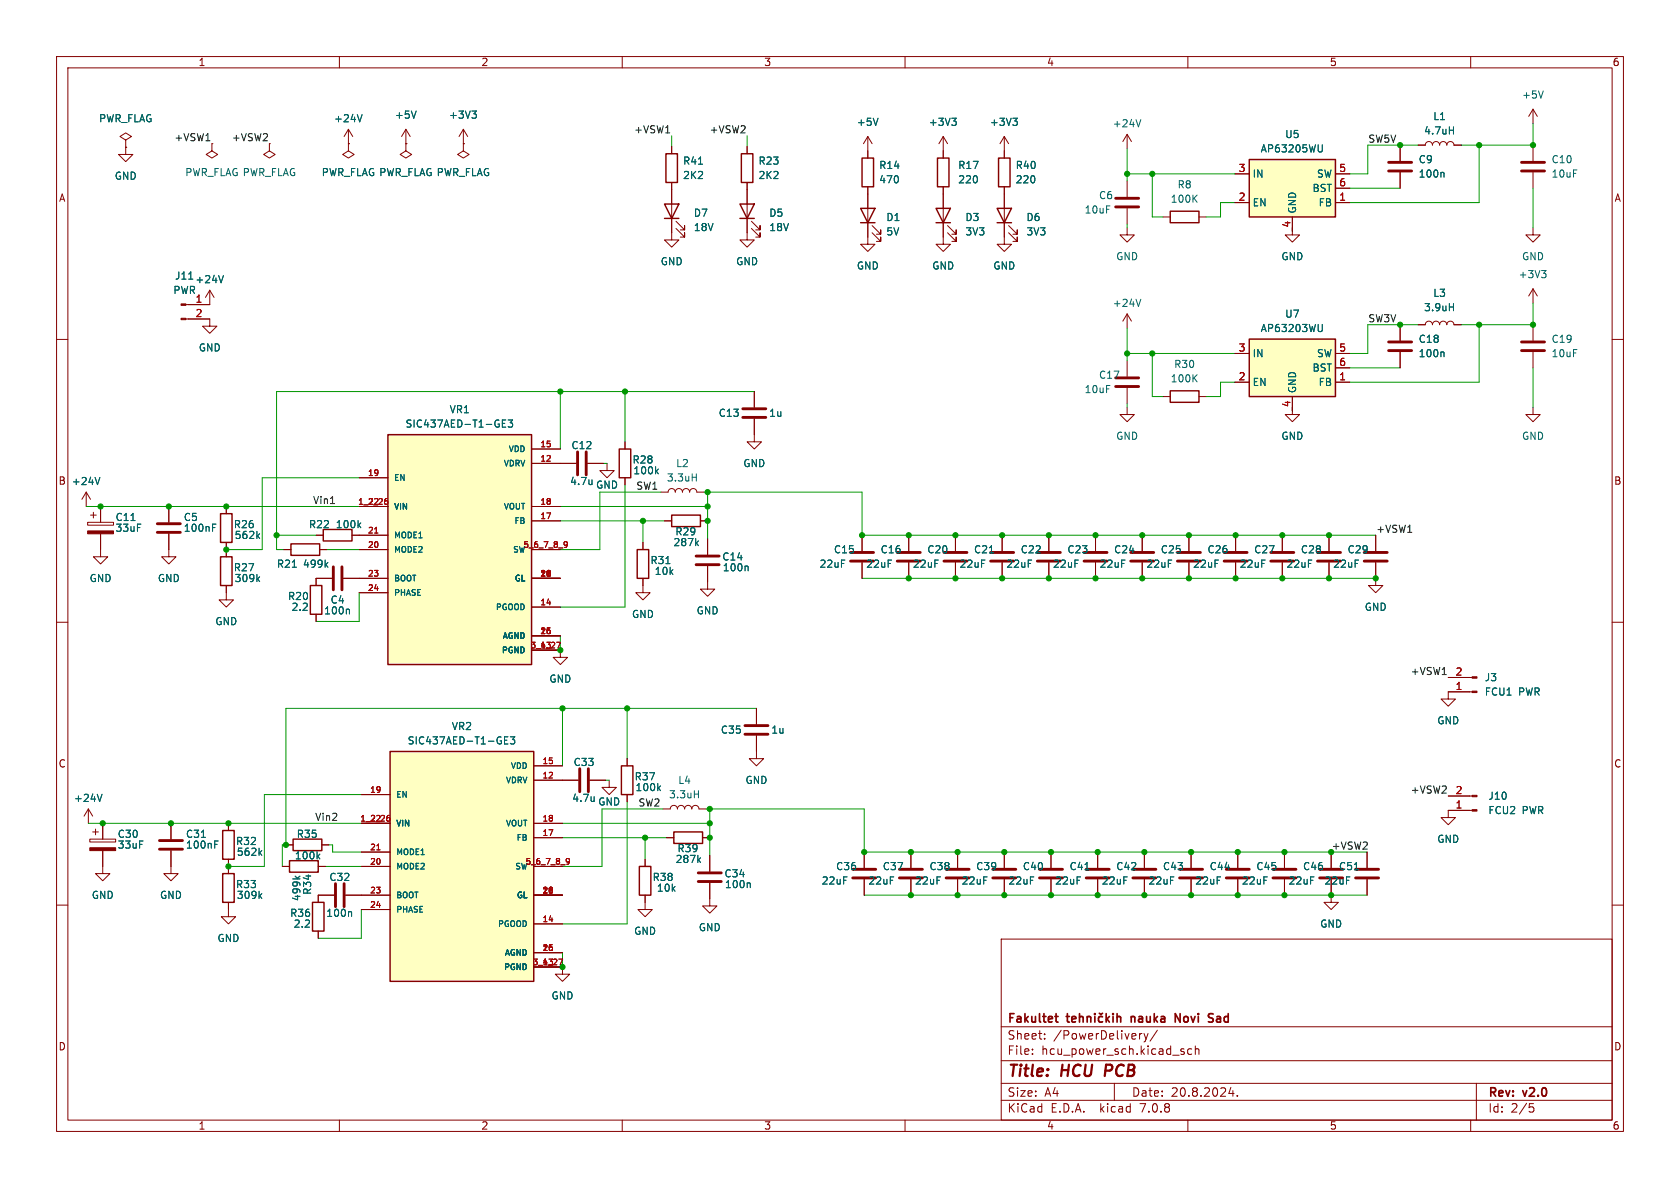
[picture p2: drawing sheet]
<svg xmlns="http://www.w3.org/2000/svg" width="297mm" height="210mm" viewBox="0 0 297 210" stroke-linecap="round" stroke-linejoin="round" font-family="sans-serif">
<g fill="none" stroke="#840000" stroke-width=".18">
<path d="M10 10h277v190h-277zM12 12h273v186h-273zM60 10v2M110 10v2M160 10v2M210 10v2M260 10v2M271 19.3v2.5M271 19.3l-.7 1.3M271 19.3l.8 1.3M22.2 26v1.3h1.3l-1.3 1.3-1.2-1.3h1.2M22.2 24.8l1-.7-1-.6-1 .6 1 .7v1.2"/>
<path d="M22.2 26h.1M37.5 25.4v1.3l1 .6-1 .6-1.1-.6 1.1-.6M37.5 25.4h.1M47.6 25.4v1.3l1 .6-1 .6-1-.6 1-.6M47.6 25.4h.1M61.6 25.4v1.3l1 .6-1 .6-1-.6 1-.6M61.6 25.4h.1M61.6 22.9l-.8 1.2M61.6 22.9v2.5M61.6 22.9l.8 1.2M71.8 25.4v1.3l1 .6-1 .6-1.1-.6 1.1-.6M71.8 25.4h.1"/>
<path d="M71.8 22.9l-.8 1.2M71.8 22.9v2.5M71.8 22.9l.7 1.2M81.9 25.4v1.3l1 .6-1 .6-1-.6 1-.6M81.9 25.4h.1M81.9 22.9l-.7 1.2M81.9 22.9v2.5M81.9 22.9l.8 1.2M118.7 32.3v10.1h1.3l-1.3 1.3-1.2-1.3h1.2M118.7 25.9v1.3M119.5 39.1l1.5 1.5v-.7v.7h-.7M132.1 32.3v10.1h1.2l-1.2 1.3-1.3-1.3h1.3"/>
<path d="M132.1 25.9v1.3M132.8 39.1l1.6 1.5v-.7v.7h-.8M153.4 33v10.2h1.3l-1.3 1.3-1.3-1.3h1.3M153.4 24.1l-.7 1.3M153.4 24.1v3.8M153.4 24.1l.8 1.3M154.2 39.9l1.5 1.5v-.8v.8h-.8M166.8 33v10.2h1.2l-1.2 1.3-1.3-1.3h1.3M166.8 24.1v3.8M166.8 24.1l-.8 1.3M166.8 24.1l.7 1.3M167.5 39.9l1.5 1.5v-.8v.8h-.7"/>
<path d="M177.5 33v10.2h1.3l-1.3 1.3-1.2-1.3h1.2M177.5 24.1l-.7 1.3M177.5 24.1v3.8M177.5 24.1l.8 1.3M178.3 39.9l1.5 1.5v-.8v.8h-.7M199.3 23.7v2.6M199.3 32v2.8M199.3 36.8v2.8M199.3 23.7l-.8 1.3M199.3 23.7l.7 1.3M205.6 38.4h1.3M212 38.4h1.2"/>
<path d="M218.3 35.8h2.6M218.3 30.7h2.6M228.5 38.4v2.5M236.1 35.8h2.5M236.1 30.7h2.5M236.1 33.3h2.5M247.5 25.7v2.7M247.5 30.5v2.8M250.7 25.7h1.3a.64 .64 0 0 1 .6-.7 .64 .64 0 0 1 .6 .7 .64 .64 0 0 1 .7-.7 .64 .64 0 0 1 .6 .7 .64 .64 0 0 1 .6-.7 .64 .64 0 0 1 .7 .7 .64 .64 0 0 1 .6-.7 .64 .64 0 0 1 .6 .7h1.3M271 25.7v2.7M271 30.5v2.8M10 60h2"/>
<path d="M32.9 56.4h4.2v1.3h1.3l-1.3 1.2-1.3-1.2h1.3M37.1 51.3v2.5h-4.2M37.1 51.3l-.8 1.3M37.1 51.3l.7 1.3M119.5 40.4l1.5 1.5v-.8v.8h-.7M132.8 40.4l1.6 1.5v-.8v.8h-.8M154.2 41.1l1.5 1.6v-.8v.8h-.8M167.5 41.1l1.5 1.6v-.8v.8h-.7M178.3 41.1l1.5 1.6v-.8v.8h-.7M199.3 40.3v1.2h1.2l-1.2 1.3-1.3-1.3h1.3M199.3 55.5v2.5M199.3 55.5l-.8 1.3"/>
<path d="M199.3 55.5l.7 1.3M228.5 40.3v1.2h1.2l-1.2 1.3-1.3-1.3h1.3M247.5 57.4v2.8M250.7 57.4h1.3a.64 .64 0 0 1 .6-.6 .64 .64 0 0 1 .6 .6 .64 .64 0 0 1 .7-.6 .64 .64 0 0 1 .6 .6 .64 .64 0 0 1 .6-.6 .64 .64 0 0 1 .7 .6 .64 .64 0 0 1 .6-.6 .64 .64 0 0 1 .6 .6h1.3M271 40.3v1.2h1.3l-1.3 1.3-1.3-1.3h1.3M271 51.1l-.7 1.2M271 51.1v2.5M271 57.4v2.8M271 51.1l.8 1.2M285 60h2M94 79.4h5.1M110.5 78.1v1.3"/>
<path d="M133.3 74v4.1h1.3l-1.3 1.3-1.2-1.3h1.2M133.3 69.2v2.8M199.3 72v1.3h1.2l-1.2 1.2-1.3-1.2h1.3M199.3 63.8v2.7M199.3 68.6v2.8M205.6 70.1h1.3M212 70.1h1.2M218.3 67.6h2.6M218.3 62.5h2.6M228.5 72v1.3h1.2l-1.2 1.2-1.3-1.2h1.3M228.5 70.1v2.5M236.1 67.6h2.5"/>
<path d="M236.1 62.5h2.5M236.1 65h2.5M247.5 62.2v2.8M271 72v1.3h1.3l-1.3 1.2-1.3-1.2h1.3M271 62.2v2.8M15.2 87l-.7 1.3M15.2 87v2.5M15.2 87l.8 1.3M15.5 92.3h4.6v.5h-4.6zM16 91.1h1M16.5 90.6v1M17.8 94.4v4h1.2l-1.2 1.3-1.3-1.3h1.3"/>
<path d="M17.8 89.5v2.8M29.8 94.4v4h1.3l-1.3 1.3-1.2-1.3h1.2M29.8 89.5v2.8M40 89.5v1.3M40 95.9v2.5M50.2 97.2h1.2M55.9 94.6h1.2M56.5 97.2h1.3M62.2 94.6h6.4M63.5 89.5h5.1M63.5 84.5h5.1M63.5 97.2h5.1"/>
<path d="M94 81.9h7.9M94 92.1h5.1M94 89.5h5.1M94 97.2h5.1M103.9 81.9h2.8M107.3 81.9v1.3h1.3l-1.3 1.3-1.3-1.3h1.3M110.5 84.5v1.2M113.7 95.9v1.3M116.8 87h1.3a.64 .64 0 0 1 .6-.6 .64 .64 0 0 1 .7 .6 .64 .64 0 0 1 .6-.6 .64 .64 0 0 1 .6 .6 .64 .64 0 0 1 .7-.6 .64 .64 0 0 1 .6 .6 .64 .64 0 0 1 .7-.6 .64 .64 0 0 1 .6 .6h1.3M117.5 92.1h1.2M123.8 92.1h1.3M125.1 95.3v2.7"/>
<path d="M152.4 94.6v2.8M152.4 99.4v2.8M160.7 94.6v2.8M160.7 99.4v2.8M168.9 94.6v2.8M168.9 99.4v2.8M177.2 94.6v2.8M177.2 99.4v2.8M185.4 94.6v2.8M185.4 99.4v2.8M193.7 94.6v2.8M193.7 99.4v2.8"/>
<path d="M201.9 94.6v2.8M201.9 99.4v2.8M210.2 94.6v2.8M210.2 99.4v2.8M218.4 94.6v2.8M218.4 99.4v2.8M226.7 94.6v2.8M226.7 99.4v2.8M234.9 94.6v2.8M234.9 99.4v2.8M243.2 99.4v4.1h1.3l-1.3 1.3-1.3-1.3h1.3M243.2 94.6v2.8"/>
<path d="M10 110h2M40 103.5v2.5h1.3l-1.3 1.3-1.3-1.3h1.3M55.9 108.6v1.3M58.7 102.2h-2.8v1.3M60.7 102.2h7.9M63.5 104.8h5.1M94 114.9h5.1v1.3h1.2l-1.2 1.3-1.3-1.3h1.3M94 102.2h5.1M94 107.3h5.1M94 112.4h5.1M113.7 102.2v2.6h1.2l-1.2 1.2-1.3-1.2h1.3M125.1 100.1v4h1.3l-1.3 1.3-1.3-1.3h1.3"/>
<path d="M256 119.8h4.2M285 110h2M94.4 137.9h7.8M94.4 135.4h5M104.3 137.9h2.8M107.7 137.9v1.3h1.3l-1.3 1.3-1.3-1.3h1.3M110.9 134.1v1.3M133.7 130v4.1h1.3l-1.3 1.3-1.2-1.3h1.2M133.7 125.2v2.8M260.2 122.3h-4.2v1.3h1.3l-1.3 1.2-1.2-1.2h1.2M10 160h2M15.6 143l-.7 1.3"/>
<path d="M15.6 143v2.5M15.6 143l.8 1.3M15.9 148.3h4.5v.5h-4.5zM16.4 147.1h1M16.9 146.6v1M18.2 150.4v4h1.2l-1.2 1.3-1.3-1.3h1.3M18.2 145.5v2.8M30.2 150.4v4h1.3l-1.3 1.3-1.2-1.3h1.2M30.2 145.5v2.8M40.4 159.5v2.6h1.3l-1.3 1.2-1.3-1.2h1.3M40.4 145.5v1.3M40.4 151.9v2.5"/>
<path d="M49.9 153.2h1.3M50.5 149.4h1.3M56.3 153.2h1.2M56.9 149.4h1.3M59.1 158.2h-2.8v1.3M61.1 158.2h7.9M63.9 145.5h5.1M63.9 140.5h5.1M63.9 153.2h5.1M63.9 150.6h5.1M94.4 158.2h5M94.4 148.1h5"/>
<path d="M94.4 145.5h5M94.4 153.2h5M110.9 140.5v1.2M114 158.2v2.6h1.3l-1.3 1.3-1.2-1.3h1.2M114 151.9v1.3M117.2 143h1.3a.64 .64 0 0 1 .6-.6 .64 .64 0 0 1 .7 .6 .64 .64 0 0 1 .6-.6 .64 .64 0 0 1 .6 .6 .64 .64 0 0 1 .7-.6 .64 .64 0 0 1 .6 .6 .64 .64 0 0 1 .6-.6 .64 .64 0 0 1 .7 .6h1.2M117.9 148.1h1.2M124.2 148.1h1.3M125.5 156.1v4h1.2l-1.2 1.3-1.3-1.3h1.3M125.5 151.3v2.8M152.8 150.6v2.8M152.8 155.4v2.8"/>
<path d="M161 150.6v2.8M161 155.4v2.8M169.3 150.6v2.8M169.3 155.4v2.8M177.5 150.6v2.8M177.5 155.4v2.8M185.8 150.6v2.8M185.8 155.4v2.8M194.1 150.6v2.8M194.1 155.4v2.8M202.3 150.6v2.8M202.3 155.4v2.8"/>
<path d="M210.6 150.6v2.8M210.6 155.4v2.8M218.8 150.6v2.8M218.8 155.4v2.8M227.1 150.6v2.8M227.1 155.4v2.8M235.3 155.4v4.1h1.3l-1.3 1.3-1.2-1.3h1.2M235.3 150.6v2.8M241.7 150.6v2.8M241.7 155.4v2.8M256 140.7h4.2M260.2 143.3h-4.2v1.2h1.3l-1.3 1.3-1.2-1.3h1.2"/>
<path d="M285 160h2M56.3 164.6v1.3M63.9 160.8h5.1M94.4 170.9h5v1.3h1.3l-1.3 1.3-1.2-1.3h1.2M94.4 163.3h5M94.4 168.4h5M177 166h108v32h-108zM60 198v2M110 198v2M160 198v2M177 194.5h108M177 191.5h108"/>
<path d="M177 187.5h108M177 181.5h108M182.5 186.3v.1M182.5 185.5v.1M184.7 183.6v.1M184.7 182.8v.1M197 191.5v3M201.9 182.7l-.3 .1M202.2 182.7l.4 1M202.6 183.7l-.1 .4-.3 .1M203 182.7l-.4 1M204.6 182.1l-1.3 2"/>
<path d="M209.2 185.9l.2 .2-.2 .3M209.2 185.4l.1 .1M210 198v2M210.7 185.5l-.5-.1-.2 .3v.4l.1 .2h.6M211.3 185.5l.2-.1 .4 .1 .1 .9M211.3 184.9v1.5M217.6 192.2l-.4 1.1h1M218 192.8v1M218.7 193.7v.1M260 198v2M261 191.5v6.5M270.4 195.1h.7"/>
<path d="M270.5 195.7h.4l.3 .3-.2 .5-.5 .1"/>
</g>
<path d="M195.6 188.2l-.3 2" fill="none" stroke="#840000" stroke-width=".4"/>
<g fill="none" stroke="#840000" stroke-width=".3">
<path d="M186.5 179.7h.6M186.7 179.2v1.3l.4 .2M188.5 179.7h.6M188.7 179.2v1.3l.4 .2M190.8 179.8l.3-.1 .3 .1 .1 .9M190.8 179.2v1.5M192.2 179.8l.2-.1 .4 .1v.9M192.2 179.7v1M193.6 179.2v.1M193.6 179.7v1M194.3 179.1l.3 .2 .3-.2M194.9 179.8l-.4-.1-.3 .3v.4l.1 .2h.6"/>
<path d="M195.6 179.2v1.5M196.1 179.7l-.5 .6M196.8 179.2v.1M196.8 179.7v1M197.5 179.8l.2-.1 .4 .1v.9M197.5 179.2v1.5M200 179.7v1M200.1 179.8h-.1M213.9 179.9l.4 .1 .2 .4-.3 .3h-.4M213.9 179.2l.6 .1M189.5 180.2l.7-.2-.1-.2-.4-.1-.2 .2 .1 .7h.5M195.7 180.1l.4 .6"/>
<path d="M207.8 180.7v-1.5l.8 1.5"/>
</g>
<g fill="none" stroke="#840000" stroke-width=".51">
<path d="M197.2 36.6h4.1M197.2 35.1h4.1M245.5 30.2h4.1M245.5 28.7h4.1M269 30.2h4M269 28.7h4M102.1 79.9v4M103.6 79.9v4M131.3 72.3h4.1M131.3 73.8h4.1M197.2 68.3h4.1M197.2 66.8h4.1"/>
<path d="M245.5 62h4.1M245.5 60.5h4.1M269 62h4M269 60.5h4M27.8 92.6h4.1M27.8 94.1h4.1M123.1 98.3h4M123.1 99.8h4M150.4 99.2h4M150.4 97.7h4M158.6 99.2h4.1M158.6 97.7h4.1"/>
<path d="M166.9 99.2h4M166.9 97.7h4M175.1 99.2h4.1M175.1 97.7h4.1M183.4 99.2h4.1M183.4 97.7h4.1M191.6 99.2h4.1M191.6 97.7h4.1M199.9 99.2h4.1M199.9 97.7h4.1M208.2 99.2h4M208.2 97.7h4"/>
<path d="M216.4 99.2h4.1M216.4 97.7h4.1M224.7 99.2h4M224.7 97.7h4M232.9 99.2h4.1M232.9 97.7h4.1M241.2 99.2h4M241.2 97.7h4M58.9 100.2v4.1M60.5 100.2v4.1M102.5 135.9v4.1M104 135.9v4.1"/>
<path d="M131.7 128.3h4.1M131.7 129.8h4.1M28.2 148.6h4.1M28.2 150.1h4.1M59.3 156.2v4.1M60.8 156.2v4.1M123.4 154.3h4.1M123.4 155.8h4.1M150.7 155.2h4.1M150.7 153.7h4.1M159 155.2h4.1M159 153.7h4.1"/>
<path d="M167.3 155.2h4M167.3 153.7h4M175.5 155.2h4.1M175.5 153.7h4.1M183.8 155.2h4M183.8 153.7h4M192 155.2h4.1M192 153.7h4.1M200.3 155.2h4M200.3 153.7h4M208.5 155.2h4.1M208.5 153.7h4.1"/>
<path d="M216.8 155.2h4.1M216.8 153.7h4.1M225 155.2h4.1M225 153.7h4.1M233.3 155.2h4.1M233.3 153.7h4.1M239.6 155.2h4.1M239.6 153.7h4.1"/>
</g>
<g fill="none" stroke="#006464" stroke-width=".18">
<path d="M73.6 19.6l-.5 1.3M83.4 19.6h.8l-.4 .5M272.8 16.1l-.4 1.2M64 20.3l-.4 1.2M84 20.1l.2 .3v.3l-.2 .2M123.5 29h.7M155.2 20.9l-.4 1.3M168.3 20.9h.7l-.4 .5M168.8 21.4l.2 .2v.3l-.2 .3M179.1 20.9h.7l-.4 .5M179.6 21.4l.2 .2v.3l-.2 .3M201.7 21.2l-.4 1.2"/>
<path d="M211.1 35l.5 .8M211.6 34.5l-.7 .7M233.8 25.6v1l-.2 .2-.3 .1M255.1 30.5l.2 .1v.7M256.2 23h.8M257 22.4v1.3M33.4 49.3h.7M39.5 48.7l-.4 1.3M201.7 52.9l-.4 1.3M233.8 57.3v1.1l-.2 .2h-.3M256.2 54.3h.8M257 53.7v1.2"/>
<path d="M272.5 47.8h.8l-.4 .5M273.1 48.3l.2 .2v.4l-.2 .2M88.8 74.8h.4M89.4 74.2h-.6v1.3h.6M89.8 74.2h.8l-.4 .5 .4 .1v.6l-.2 .1-.6-.1M211.1 66.8l.5 .7M211.6 66.2l-.7 .8M255.1 62.2l.2 .2v.7M17.7 84.4l-.5 1.3M23.2 92h.7M37.6 93.3h.4M37.6 92.7h.6"/>
<path d="M45.5 94.7l.4 .5M45.9 94.3l-.5 .5M57.6 99.8l.4 .5M58 99.4l-.5 .5M63.4 92.8l.4 .5M63.8 92.4l-.5 .5M104.7 84.8v.9M104.7 85.5l-.1 .1M116 83.3l.4 .5M116.4 82.9l-.5 .5M117.7 99.6h.7M122.4 84.4h.7"/>
<path d="M123.1 83.8v1.2M123.1 96l.4 .5M123.5 95.6l-.5 .5M174.9 97.7h.7M45.5 102.3l.4 .5M45.9 102l-.5 .5M51.7 100.3h.7M61.6 107.7l.2 .2v.6M132.1 100.1l.2 .1v.7M89.2 130.9h.4M89.8 130.2h-.6v1.3h.6M90.2 130.2h.8l-.4 .5 .3 .2v.5l-.1 .1-.6-.1"/>
<path d="M116.4 139.3l.4 .5M116.8 138.9l-.5 .5M123.5 139.8v1.2M18 140.4l-.4 1.3M35.6 148h.7M38 149.3h.4M38 148.7h.6M45.9 158.3l.4 .5M45.9 150.7l.4 .5M46.3 158l-.5 .5M46.3 150.4l-.5 .4M52.2 154.9l.5 .5"/>
<path d="M53 154.9l-.5 .3M56.2 151.4l.3 .4M56.5 151l-.4 .5M105 140.8v.9M105 141.6h.1M122.8 140.4h.7M123.5 152l.4 .5M123.9 151.6l-.5 .5M132.5 156.1l.1 .2v.6M191.8 153.7h.7M239.4 153.7h.8M62 161.1l.2 .2v.7"/>
</g>
<g fill="none" stroke="#840000" stroke-width=".25">
<path d="M117.5 36.1h2.5l-1.3 2.5zM117.5 38.6h2.5M117.7 27.2h2.1v5.1h-2.1zM130.8 36.1h2.5l-1.2 2.5zM130.8 38.6h2.5M131.1 27.2h2v5.1h-2zM152.1 36.8h2.6l-1.3 2.6zM152.1 39.4h2.6M152.4 27.9h2v5.1h-2zM165.5 36.8h2.5l-1.2 2.6zM165.5 39.4h2.5M165.7 27.9h2.1v5.1h-2.1z"/>
<path d="M176.3 36.8h2.5l-1.3 2.6zM176.3 39.4h2.5M176.5 27.9h2.1v5.1h-2.1zM206.9 37.3h5.1v2.1h-5.1zM220.9 28.2h15.2v10.2h-15.2zM220.9 59.9h15.2v10.2h-15.2zM68.6 76.8h25.4v40.7h-25.4zM109.5 79.4h2v5.1h-2zM206.9 69.1h5.1v2h-5.1zM39 90.8h2v5.1h-2zM39 98.4h2v5.1h-2zM51.4 96.1h5.1v2.1h-5.1z"/>
<path d="M57.1 93.6h5.1v2h-5.1zM112.6 97.2h2.1v5h-2.1zM118.7 91.1h5.1v2h-5.1zM54.9 103.5h2v5.1h-2zM69 132.8h25.4v40.7h-25.4zM109.9 135.4h2v5.1h-2zM39.4 154.4h2v5.1h-2zM39.4 146.8h2v5.1h-2zM51.2 152.1h5.1v2.1h-5.1zM51.8 148.3h5.1v2.1h-5.1zM55.2 159.5h2.1v5.1h-2.1zM113 153.2h2.1v5h-2.1z"/>
<path d="M119.1 147.1h5.1v2h-5.1z"/>
</g>
<g fill="#ffffc2" stroke="#ffffc2" stroke-width=".18">
<path d="M69 132.8h25.4v40.7h-25.4z"/>
<path d="M68.6 76.8h25.4v40.7h-25.4z"/>
<path d="M220.9 28.2h15.2v10.2h-15.2z"/>
<path d="M220.9 59.9h15.2v10.2h-15.2z"/>
</g>
<path d="M66.2 94.2h.6M68.3 88.1h.2M68.4 88.5l.2 .2v.3l-.2 .1M99.9 95.8h.3l.1 .5-.2 .4-.3 .1M100.3 96.2l-.4 .2M98.4 113.5h.7l-.5 1M66.6 150.2h.6M68.6 144.1h.2M68.7 144.5l.2 .2v.3l-.2 .2M100.3 151.8l.3 .1 .1 .4-.2 .4-.3 .1M100.7 152.2l-.4 .2M98.8 169.5h.7l-.5 1.1" fill="none" stroke="#a90000" stroke-width=".18"/>
<g fill="#840000" stroke="#840000" stroke-width=".18">
<path d="M15.9 149.9h4.5v.5h-4.5z"/>
<path d="M32 56.3h.9v.2h-.9z"/>
<path d="M32 53.7h.9v.3h-.9z"/>
<path d="M15.5 93.9h4.6v.5h-4.6z"/>
<path d="M260.2 119.6h.9v.3h-.9z"/>
<path d="M260.2 122.2h.9v.2h-.9z"/>
<path d="M260.2 140.6h.9v.2h-.9z"/>
<path d="M260.2 143.1h.9v.3h-.9z"/>
</g>
<path d="M36.4 24.9h.7M117.7 23.5h.7M58.4 89h.8M248.9 94.1h.7M255 119.2h.7" fill="none" stroke="#0f0f0f" stroke-width=".18"/>
<g fill="none" stroke="#009600" stroke-width=".18">
<path d="M118.7 24v1.9M132.1 24v1.9M199.3 26.3v5.7M199.3 39.6v.7M199.3 30.7h19M203.7 30.7v7.7h1.9M218.3 35.8h-2.5v2.6h-2.6M238.6 33.3h8.9M250.7 25.7h-8.9v5h-3.2M261.5 25.7v10.1h-22.9M271 21.8v3.9h-12.7M271 33.3v7"/>
<path d="M199.3 58v5.8M250.7 57.4h-8.9v5.1h-3.2M261.5 57.4v10.2h-22.9M271 53.6v3.8h-12.7M99.1 69.2v10.2M110.5 69.2v8.9M133.3 69.2h-84.4v28h1.3M199.3 71.4v.6M199.3 62.5h19M203.7 62.5v7.6h1.9M218.3 67.6h-2.5v2.5h-2.6M238.6 65h8.9"/>
<path d="M271 65v7M15.2 89.5h48.3M48.9 94.6h7M57.8 97.2h5.7M63.5 84.5h-17.1v12.7h-6.4M99.1 89.5h26M99.1 92.1h18.4M106.7 81.9h.6M110.5 85.7v21.6h-11.4M113.7 92.1v3.8M116.8 87h-10.8v10.2h-6.9M124.5 87h27.9v7.6h90.8"/>
<path d="M125.1 87v8.3M63.5 104.8v5.1h-7.6M99.1 112.4v2.5M152.4 102.2h90.8M99.4 125.2v10.2M107.1 137.9h.6M110.9 125.2v8.9M133.7 125.2h-83.2v24.2h-.6v3.8M15.6 145.5h48.3M57.5 153.2h6.4M58.2 149.4h.6v1.2h5.1M63.9 140.5h-17.2v12.7h-6.3"/>
<path d="M99.4 145.5h26.1M99.4 148.1h18.5M110.9 141.7v21.6h-11.5M114 148.1v3.8M117.2 143h-10.8v10.2h-7M124.8 143h28v7.6h88.9M125.5 143v8.3M152.8 158.2h88.9M63.9 160.8v5.1h-7.6M99.4 168.4v2.5"/>
</g>
<g fill="#009600" stroke="#009600" stroke-width=".18">
<circle cx="30.2" cy="145.5" r=".46"/>
<circle cx="40.4" cy="145.5" r=".46"/>
<circle cx="40.4" cy="153.2" r=".46"/>
<circle cx="50.5" cy="149.4" r=".46"/>
<circle cx="18.2" cy="145.5" r=".46"/>
<circle cx="99.1" cy="69.2" r=".46"/>
<circle cx="110.5" cy="69.2" r=".46"/>
<circle cx="113.7" cy="92.1" r=".46"/>
<circle cx="125.1" cy="87" r=".46"/>
<circle cx="99.4" cy="125.2" r=".46"/>
<circle cx="110.9" cy="125.2" r=".46"/>
<circle cx="99.1" cy="114.9" r=".46"/>
<circle cx="99.4" cy="170.9" r=".46"/>
<circle cx="125.5" cy="148.1" r=".46"/>
<circle cx="125.5" cy="145.5" r=".46"/>
<circle cx="114" cy="148.1" r=".46"/>
<circle cx="125.5" cy="143" r=".46"/>
<circle cx="17.8" cy="89.5" r=".46"/>
<circle cx="29.8" cy="89.5" r=".46"/>
<circle cx="48.9" cy="94.6" r=".46"/>
<circle cx="40" cy="97.2" r=".46"/>
<circle cx="40" cy="89.5" r=".46"/>
<circle cx="202.3" cy="150.6" r=".46"/>
<circle cx="202.3" cy="158.2" r=".46"/>
<circle cx="177.5" cy="158.2" r=".46"/>
<circle cx="177.5" cy="150.6" r=".46"/>
<circle cx="185.8" cy="150.6" r=".46"/>
<circle cx="185.8" cy="158.2" r=".46"/>
<circle cx="194.1" cy="158.2" r=".46"/>
<circle cx="194.1" cy="150.6" r=".46"/>
<circle cx="218.8" cy="158.2" r=".46"/>
<circle cx="218.8" cy="150.6" r=".46"/>
<circle cx="227.1" cy="158.2" r=".46"/>
<circle cx="227.1" cy="150.6" r=".46"/>
<circle cx="235.3" cy="158.2" r=".46"/>
<circle cx="210.6" cy="150.6" r=".46"/>
<circle cx="210.6" cy="158.2" r=".46"/>
<circle cx="235.3" cy="150.6" r=".46"/>
<circle cx="218.4" cy="102.2" r=".46"/>
<circle cx="210.2" cy="102.2" r=".46"/>
<circle cx="226.7" cy="94.6" r=".46"/>
<circle cx="234.9" cy="94.6" r=".46"/>
<circle cx="193.7" cy="94.6" r=".46"/>
<circle cx="185.4" cy="94.6" r=".46"/>
<circle cx="185.4" cy="102.2" r=".46"/>
<circle cx="199.3" cy="62.5" r=".46"/>
<circle cx="199.3" cy="30.7" r=".46"/>
<circle cx="125.1" cy="89.5" r=".46"/>
<circle cx="125.1" cy="92.1" r=".46"/>
<circle cx="168.9" cy="94.6" r=".46"/>
<circle cx="177.2" cy="102.2" r=".46"/>
<circle cx="177.2" cy="94.6" r=".46"/>
<circle cx="160.7" cy="94.6" r=".46"/>
<circle cx="152.4" cy="94.6" r=".46"/>
<circle cx="160.7" cy="102.2" r=".46"/>
<circle cx="168.9" cy="102.2" r=".46"/>
<circle cx="161" cy="158.2" r=".46"/>
<circle cx="161" cy="150.6" r=".46"/>
<circle cx="169.3" cy="150.6" r=".46"/>
<circle cx="169.3" cy="158.2" r=".46"/>
<circle cx="152.8" cy="150.6" r=".46"/>
<circle cx="271" cy="57.4" r=".46"/>
<circle cx="261.5" cy="57.4" r=".46"/>
<circle cx="261.5" cy="25.7" r=".46"/>
<circle cx="271" cy="25.7" r=".46"/>
<circle cx="201.9" cy="94.6" r=".46"/>
<circle cx="210.2" cy="94.6" r=".46"/>
<circle cx="201.9" cy="102.2" r=".46"/>
<circle cx="193.7" cy="102.2" r=".46"/>
<circle cx="226.7" cy="102.2" r=".46"/>
<circle cx="218.4" cy="94.6" r=".46"/>
<circle cx="243.2" cy="102.2" r=".46"/>
<circle cx="234.9" cy="102.2" r=".46"/>
<circle cx="247.5" cy="57.4" r=".46"/>
<circle cx="247.5" cy="25.7" r=".46"/>
<circle cx="203.7" cy="30.7" r=".46"/>
<circle cx="203.7" cy="62.5" r=".46"/>
</g>
<g font-size="2.8" fill="#840000">
<text x="178" y="190.9">Title:</text>
<text x="187.7" y="190.9">HCU</text>
<text x="196.2" y="190.9">PCB</text>
</g>
<g font-size="2.1" fill="#840000">
<text x="178" y="184">Sheet:</text>
<text x="178" y="181.2">Fakultet</text>
<text x="186.2" y="184">/PowerDelivery/</text>
<text x="200.6" y="181.2">nauka</text>
<text x="209" y="181.2">Novi</text>
<text x="215.5" y="181.2">Sad</text>
<text x="178" y="186.7">File:</text>
<text x="184.1" y="186.7">hcu_power_sch.kicad_sch</text>
<text x="178" y="196.9">KiCad</text>
<text x="178" y="194.1">Size:</text>
<text x="184.7" y="194.1">A4</text>
<text x="185.7" y="196.9">E.D.A.</text>
<text x="194.6" y="196.9">kicad</text>
<text x="200" y="194.1">Date:</text>
<text x="201.8" y="196.9">7.0.8</text>
<text x="207" y="194.1">20.8.2024.</text>
<text x="263" y="194.3">Rev:</text>
<text x="263" y="196.9">Id:</text>
<text x="267.1" y="196.9">2/5</text>
<text x="269.4" y="194.3">v2.0</text>
</g>
<g font-size="1.8" fill="#840000">
<text x="35" y="11.9">1</text>
<text x="85" y="11.9">2</text>
<text x="135" y="11.9">3</text>
<text x="185" y="11.9">4</text>
<text x="235" y="11.9">5</text>
<text x="285" y="11.9">6</text>
<text x="10.3" y="35.9">A</text>
<text x="285.3" y="35.9">A</text>
<text x="10.3" y="85.9">B</text>
<text x="285.3" y="85.9">B</text>
<text x="10.3" y="135.9">C</text>
<text x="285.3" y="135.9">C</text>
<text x="10.3" y="185.9">D</text>
<text x="285.3" y="185.9">D</text>
<text x="35" y="199.9">1</text>
<text x="85" y="199.9">2</text>
<text x="135" y="199.9">3</text>
<text x="185" y="199.9">4</text>
<text x="235" y="199.9">5</text>
<text x="285" y="199.9">6</text>
</g>
<g font-size="1.8" fill="#006464">
<text x="269" y="17.6">+5V</text>
<text x="17.4" y="21.8">PWR_FLAG</text>
<text x="59" y="21.8">+24V</text>
<text x="69.7" y="21.2">+5V</text>
<text x="79.3" y="21.2">+3V3</text>
<text x="151.4" y="22.5">+5V</text>
<text x="164.1" y="22.5">+3V3</text>
<text x="174.9" y="22.5">+3V3</text>
<text x="196.6" y="22.7">+24V</text>
<text x="251.7" y="24">4.7uH</text>
<text x="253.3" y="21.4">L1</text>
<text x="120.7" y="29.3">R41</text>
<text x="134" y="29.3">R23</text>
<text x="222.8" y="27.2">AP63205WU</text>
<text x="227.1" y="24.6">U5</text>
<text x="250.7" y="29.1">C9</text>
<text x="274.2" y="29.1">C10</text>
<text x="20.2" y="32">GND</text>
<text x="32.6" y="31.3">PWR_FLAG PWR_FLAG</text>
<text x="56.8" y="31.3">PWR_FLAG PWR_FLAG PWR_FLAG</text>
<text x="120.7" y="31.9">2K2</text>
<text x="134" y="31.9">2K2</text>
<text x="155.3" y="32.6">470</text>
<text x="155.3" y="30.1">R14</text>
<text x="169.3" y="32.6">220</text>
<text x="169.3" y="30.1">R17</text>
<text x="179.5" y="32.6">220</text>
<text x="179.5" y="30.1">R40</text>
<text x="194.2" y="35.4">C6</text>
<text x="208.1" y="33.5">R8</text>
<text x="221.4" y="31.6">IN</text>
<text x="231.9" y="34.1">BST</text>
<text x="232.7" y="31.6">SW</text>
<text x="250.7" y="31.6">100n</text>
<text x="274.2" y="31.6">10uF</text>
<text x="122.6" y="38.5">D7</text>
<text x="122.6" y="41.1">18V</text>
<text x="135.9" y="38.5">D5</text>
<text x="135.9" y="41.1">18V</text>
<text x="156.6" y="39.3">D1</text>
<text x="156.6" y="41.8">5V</text>
<text x="170.6" y="39.3">D3</text>
<text x="170.6" y="41.8">3V3</text>
<text x="181.4" y="39.3">D6</text>
<text x="181.4" y="41.8">3V3</text>
<text x="191.7" y="37.9">10uF</text>
<text x="206.9" y="36">100K</text>
<text x="221.4" y="36.7">EN</text>
<text x="229.3" y="37.8" transform="rotate(-90 229.3 37.8)">GND</text>
<text x="233" y="36.7">FB</text>
<text x="116.7" y="47.1">GND</text>
<text x="130" y="47.1">GND</text>
<text x="151.4" y="47.9">GND</text>
<text x="164.7" y="47.9">GND</text>
<text x="175.5" y="47.9">GND</text>
<text x="197.2" y="46.2">GND</text>
<text x="226.4" y="46.2">GND</text>
<text x="269" y="46.2">GND</text>
<text x="30.5" y="52.2">PWR</text>
<text x="30.8" y="49.6">J11</text>
<text x="34.4" y="50.3">+24V</text>
<text x="253.3" y="52.7">L3</text>
<text x="268.4" y="49.4">+3V3</text>
<text x="196.6" y="54.5">+24V</text>
<text x="222.8" y="58.9">AP63203WU</text>
<text x="227.1" y="56.4">U7</text>
<text x="251.7" y="55.2">3.9uH</text>
<text x="35" y="62.3">GND</text>
<text x="207.5" y="65.3">R30</text>
<text x="221.4" y="63.3">IN</text>
<text x="231.9" y="65.9">BST</text>
<text x="232.7" y="63.3">SW</text>
<text x="250.7" y="63.3">100n</text>
<text x="250.7" y="60.8">C18</text>
<text x="274.2" y="60.8">C19</text>
<text x="274.2" y="63.3">10uF</text>
<text x="191.7" y="69.7">10uF</text>
<text x="194.2" y="67.2">C17</text>
<text x="206.9" y="67.8">100K</text>
<text x="221.4" y="68.4">EN</text>
<text x="229.3" y="69.6" transform="rotate(-90 229.3 69.6)">GND</text>
<text x="233" y="68.4">FB</text>
<text x="71.6" y="75.8">SIC437AED-T1-GE3</text>
<text x="79.4" y="73.3">VR1</text>
<text x="127" y="73.9">C13</text>
<text x="135.9" y="73.9">1u</text>
<text x="197.2" y="78">GND</text>
<text x="226.4" y="78">GND</text>
<text x="269" y="78">GND</text>
<text x="100.9" y="79.6">C12</text>
<text x="111.7" y="82.1">R28</text>
<text x="119.4" y="82.8">L2</text>
<text x="131.3" y="82.8">GND</text>
<text x="12.6" y="86">+24V</text>
<text x="100.7" y="86">4.7u</text>
<text x="105.3" y="86.6">GND</text>
<text x="111.9" y="84">100k</text>
<text x="117.8" y="85.3">3.3uH</text>
<text x="20.3" y="92.3">C11</text>
<text x="20.3" y="94.2">33uF</text>
<text x="32.4" y="92.3">C5</text>
<text x="32.4" y="94.2">100nF</text>
<text x="41.2" y="93.6">R26</text>
<text x="41.4" y="95.5">562k</text>
<text x="54.5" y="93.6">R22</text>
<text x="59.3" y="93.6">100k</text>
<text x="119.3" y="94.8">R29</text>
<text x="41.2" y="101.2">R27</text>
<text x="48.9" y="100.6">R21</text>
<text x="53.4" y="100.6">499k</text>
<text x="114.9" y="99.9">R31</text>
<text x="115.6" y="101.8">10k</text>
<text x="119" y="96.7">287k</text>
<text x="127.6" y="99.3">C14</text>
<text x="127.7" y="101.2">100n</text>
<text x="144.8" y="100.6">22uF</text>
<text x="147.3" y="98">C15</text>
<text x="153" y="100.6">22uF</text>
<text x="155.6" y="98">C16</text>
<text x="161.3" y="100.6">22uF</text>
<text x="163.8" y="98">C20</text>
<text x="169.6" y="100.6">22uF</text>
<text x="172.1" y="98">C21</text>
<text x="177.8" y="100.6">22uF</text>
<text x="180.3" y="98">C22</text>
<text x="186.1" y="100.6">22uF</text>
<text x="188.6" y="98">C23</text>
<text x="194.3" y="100.6">22uF</text>
<text x="196.9" y="98">C24</text>
<text x="202.6" y="100.6">22uF</text>
<text x="205.1" y="98">C25</text>
<text x="210.8" y="100.6">22uF</text>
<text x="213.4" y="98">C26</text>
<text x="219.1" y="100.6">22uF</text>
<text x="221.6" y="98">C27</text>
<text x="227.3" y="100.6">22uF</text>
<text x="229.9" y="98">C28</text>
<text x="235.6" y="100.6">22uF</text>
<text x="238.1" y="98">C29</text>
<text x="15.7" y="103.1">GND</text>
<text x="27.8" y="103.1">GND</text>
<text x="41.4" y="103.1">309k</text>
<text x="50.8" y="106.3">R20</text>
<text x="58.3" y="106.9">C4</text>
<text x="38" y="110.7">GND</text>
<text x="51.4" y="108.2">2.2</text>
<text x="57.2" y="108.8">100n</text>
<text x="111.6" y="109.4">GND</text>
<text x="123.1" y="108.8">GND</text>
<text x="241.2" y="108.2">GND</text>
<text x="97" y="120.9">GND</text>
<text x="262.4" y="120.6">J3</text>
<text x="262.4" y="123.2">FCU1</text>
<text x="268.5" y="123.2">PWR</text>
<text x="72" y="131.8">SIC437AED-T1-GE3</text>
<text x="79.8" y="129.3">VR2</text>
<text x="127.3" y="129.9">C35</text>
<text x="136.3" y="129.9">1u</text>
<text x="254" y="128.2">GND</text>
<text x="101.3" y="135.6">C33</text>
<text x="13" y="142">+24V</text>
<text x="101.1" y="142">4.7u</text>
<text x="105.7" y="142.6">GND</text>
<text x="112.1" y="138.2">R37</text>
<text x="112.3" y="140.1">100k</text>
<text x="118.2" y="141.3">3.3uH</text>
<text x="119.8" y="138.8">L4</text>
<text x="131.7" y="138.8">GND</text>
<text x="263" y="141.6">J10</text>
<text x="20.7" y="148.3">C30</text>
<text x="32.8" y="148.3">C31</text>
<text x="41.6" y="149.6">R32</text>
<text x="52.4" y="148.3">R35</text>
<text x="254" y="149.2">GND</text>
<text x="263" y="144.1">FCU2</text>
<text x="269.1" y="144.1">PWR</text>
<text x="20.7" y="150.2">33uF</text>
<text x="32.8" y="150.2">100nF</text>
<text x="41.8" y="151.5">562k</text>
<text x="52" y="152.1">100k</text>
<text x="58.1" y="155.9">C32</text>
<text x="115.3" y="155.9">R38</text>
<text x="119.3" y="152.8">287k</text>
<text x="119.7" y="150.9">R39</text>
<text x="128" y="155.3">C34</text>
<text x="147.7" y="154">C36</text>
<text x="156" y="154">C37</text>
<text x="164.2" y="154">C38</text>
<text x="172.5" y="154">C39</text>
<text x="180.7" y="154">C40</text>
<text x="189" y="154">C41</text>
<text x="197.2" y="154">C42</text>
<text x="205.5" y="154">C43</text>
<text x="213.8" y="154">C44</text>
<text x="222" y="154">C45</text>
<text x="230.3" y="154">C46</text>
<text x="236.6" y="154">C51</text>
<text x="16.1" y="159.1">GND</text>
<text x="28.2" y="159.1">GND</text>
<text x="41.6" y="157.2">R33</text>
<text x="41.8" y="159.1">309k</text>
<text x="53.3" y="159.4" transform="rotate(-90 53.3 159.4)">499k</text>
<text x="55.2" y="158.3" transform="rotate(-90 55.2 158.3)">R34</text>
<text x="116" y="157.8">10k</text>
<text x="128.1" y="157.2">100n</text>
<text x="145.2" y="156.6">22uF</text>
<text x="153.4" y="156.6">22uF</text>
<text x="161.7" y="156.6">22uF</text>
<text x="169.9" y="156.6">22uF</text>
<text x="178.2" y="156.6">22uF</text>
<text x="186.4" y="156.6">22uF</text>
<text x="194.7" y="156.6">22uF</text>
<text x="203" y="156.6">22uF</text>
<text x="211.2" y="156.6">22uF</text>
<text x="219.5" y="156.6">22uF</text>
<text x="227.7" y="156.6">22uF</text>
<text x="234.1" y="156.6">22uF</text>
<text x="38.3" y="166.7">GND</text>
<text x="51.2" y="162.3">R36</text>
<text x="51.8" y="164.2">2.2</text>
<text x="57.6" y="162.3">100n</text>
<text x="112" y="165.5">GND</text>
<text x="123.4" y="164.8">GND</text>
<text x="233.3" y="164.2">GND</text>
<text x="97.4" y="176.9">GND</text>
</g>
<g font-size="1.8" fill="#0f0f0f">
<text x="112" y="23.7">+VSW1</text>
<text x="125.3" y="23.7">+VSW2</text>
<text x="30.7" y="25.1">+VSW1</text>
<text x="40.9" y="25.1">+VSW2</text>
<text x="241.8" y="25.3">SW5V</text>
<text x="241.8" y="57.1">SW3V</text>
<text x="55.2" y="89.2">Vin1</text>
<text x="112.4" y="86.6">SW1</text>
<text x="243.2" y="94.3">+VSW1</text>
<text x="249.3" y="119.4">+VSW1</text>
<text x="112.8" y="142.7">SW2</text>
<text x="249.3" y="140.4">+VSW2</text>
<text x="55.6" y="145.2">Vin2</text>
<text x="235.3" y="150.3">+VSW2</text>
</g>
<g font-size="1.8" fill="#a90000">
<text x="218.9" y="35.6">2</text>
<text x="218.9" y="30.5">3</text>
<text x="236.7" y="35.6">1</text>
<text x="236.7" y="30.5">5</text>
<text x="236.7" y="33">6</text>
<text x="228.2" y="40.3" transform="rotate(-90 228.2 40.3)">4</text>
<text x="34.5" y="53.6">1</text>
<text x="34.5" y="56.1">2</text>
<text x="218.9" y="62.2">3</text>
<text x="236.7" y="62.2">5</text>
<text x="236.7" y="64.8">6</text>
<text x="218.9" y="67.3">2</text>
<text x="236.7" y="67.3">1</text>
<text x="228.2" y="72.1" transform="rotate(-90 228.2 72.1)">4</text>
<text x="257.2" y="119.5">2</text>
<text x="257.2" y="122">1</text>
<text x="257.2" y="143">1</text>
<text x="257.2" y="140.5">2</text>
</g>
<g font-size="1.4" fill="#006464">
<text x="88.9" y="82.7">VDRV</text>
<text x="89.8" y="80.1">VDD</text>
<text x="69.6" y="85.2">EN</text>
<text x="69.6" y="90.3">VIN</text>
<text x="69.6" y="95.4">MODE1</text>
<text x="88.9" y="90.3">VOUT</text>
<text x="90.8" y="92.8">FB</text>
<text x="69.6" y="97.9">MODE2</text>
<text x="69.6" y="103">BOOT</text>
<text x="69.6" y="105.5">PHASE</text>
<text x="90.9" y="103">GL</text>
<text x="87.5" y="108.1">PGOOD</text>
<text x="88.7" y="113.1">AGND</text>
<text x="88.6" y="115.7">PGND</text>
<text x="90.2" y="136.1">VDD</text>
<text x="70" y="141.2">EN</text>
<text x="89.3" y="138.7">VDRV</text>
<text x="70" y="146.3">VIN</text>
<text x="89.3" y="146.3">VOUT</text>
<text x="91.2" y="148.8">FB</text>
<text x="70" y="153.9">MODE2</text>
<text x="70" y="151.4">MODE1</text>
<text x="70" y="159">BOOT</text>
<text x="70" y="161.5">PHASE</text>
<text x="91.3" y="159">GL</text>
<text x="87.9" y="164.1">PGOOD</text>
<text x="89" y="171.7">PGND</text>
<text x="89.1" y="169.1">AGND</text>
</g>
<g font-size="1.4" fill="#a90000">
<text x="95.4" y="81.7">12</text>
<text x="95.4" y="79.1">15</text>
<text x="63.2" y="89.3">1_2_26</text>
<text x="64.9" y="84.2">19</text>
<text x="64.9" y="89.3">22</text>
<text x="95.4" y="89.3">18</text>
<text x="64.9" y="94.4">21</text>
<text x="95.4" y="91.8">17</text>
<text x="64.9" y="96.9">20</text>
<text x="64.9" y="102">23</text>
<text x="90.6" y="97.9">SW</text>
<text x="92.4" y="96.9">5_6_7_8_9</text>
<text x="95.4" y="102">10</text>
<text x="96.2" y="102">1</text>
<text x="64.9" y="104.5">24</text>
<text x="95.4" y="107.1">14</text>
<text x="95.4" y="112.1">16</text>
<text x="93.7" y="114.7">3_4_27</text>
<text x="95.4" y="114.7">13</text>
<text x="95.8" y="137.7">12</text>
<text x="95.8" y="135.1">15</text>
<text x="65.3" y="140.2">19</text>
<text x="63.6" y="145.3">1_2_26</text>
<text x="65.3" y="145.3">22</text>
<text x="95.8" y="147.8">17</text>
<text x="95.8" y="145.3">18</text>
<text x="65.3" y="152.9">20</text>
<text x="65.3" y="150.4">21</text>
<text x="91" y="153.9">SW</text>
<text x="92.8" y="152.9">5_6_7_8_9</text>
<text x="65.3" y="158">23</text>
<text x="65.3" y="160.5">24</text>
<text x="95.8" y="158">10</text>
<text x="96.6" y="158">1</text>
<text x="95.8" y="163.1">14</text>
<text x="94.1" y="170.7">3_4_27</text>
<text x="95.8" y="170.7">13</text>
<text x="95.8" y="168.1">16</text>
</g>
</svg>
